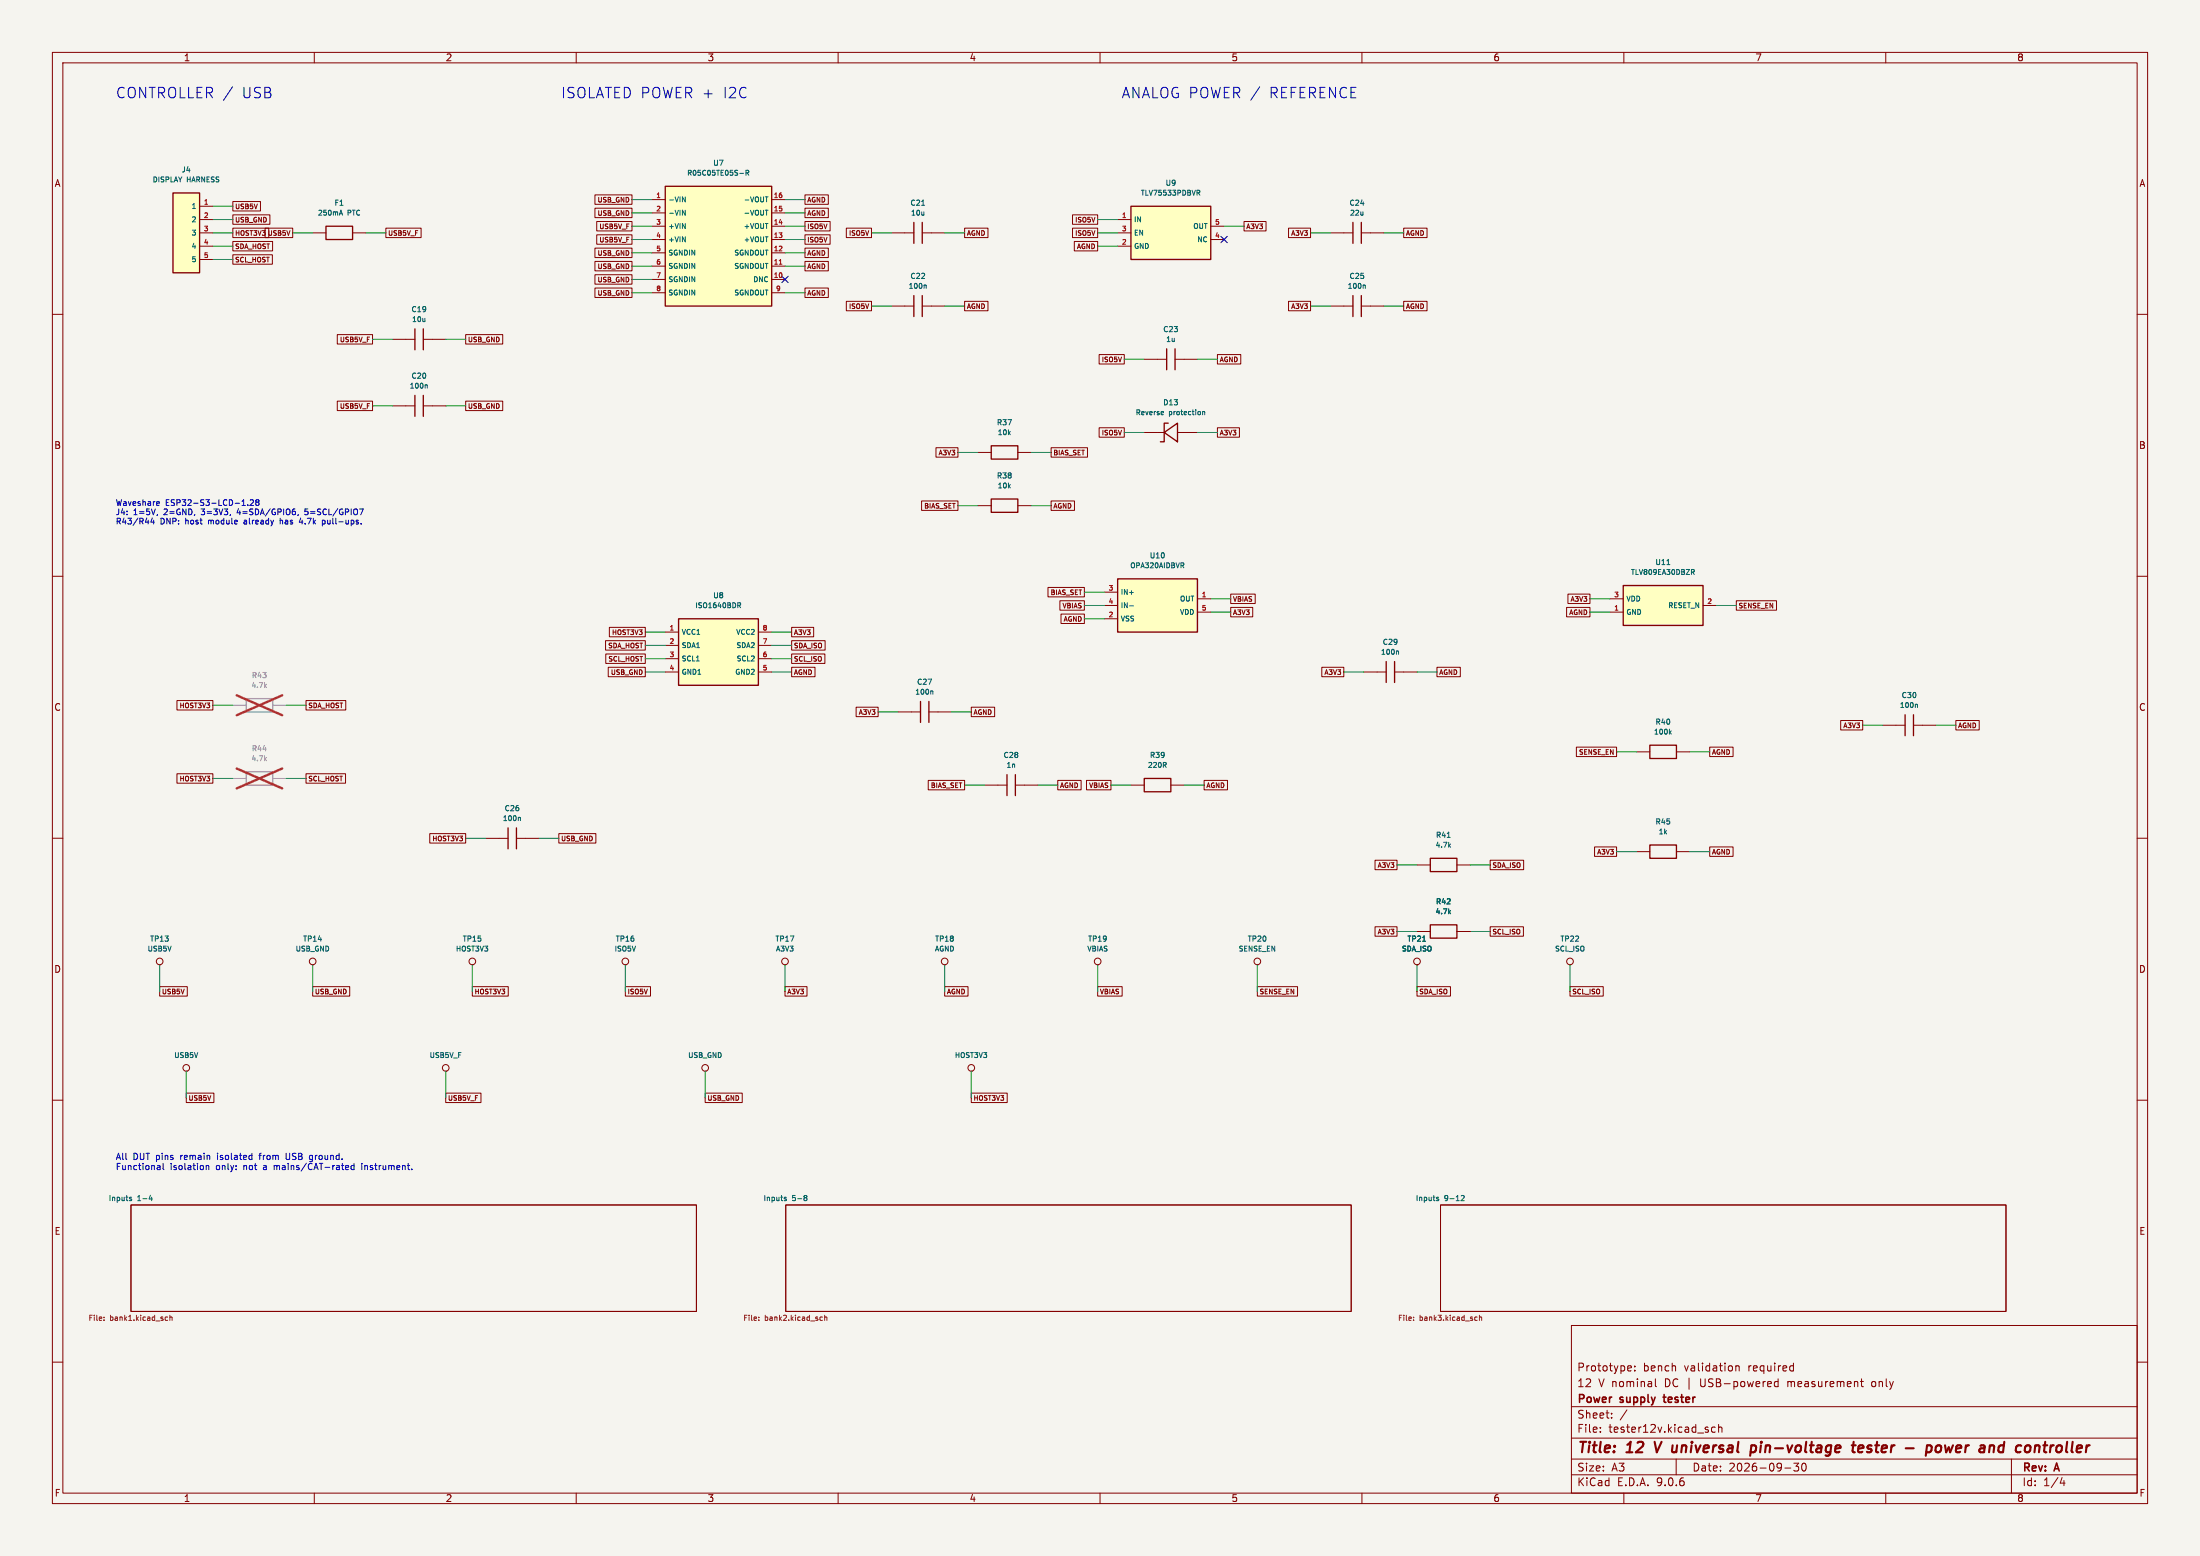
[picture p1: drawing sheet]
<svg xmlns="http://www.w3.org/2000/svg" width="420mm" height="297mm" viewBox="0 0 420 297" stroke-linecap="round" stroke-linejoin="round" font-family="sans-serif">
<path d="M0 0h420v297h-420z" fill="#f5f4ef" stroke="#f5f4ef" stroke-width=".19"/>
<g fill="none" stroke="#840000" stroke-width=".19">
<path d="M10 10h400v277h-400zM12 12h396v273h-396zM60 10v2M110 10v2M160 10v2M210 10v2M260 10v2M310 10v2M360 10v2M10 60h2M408 60h2M10 110h2"/>
<path d="M408 110h2M10 160h2M408 160h2M30.5 184.2h.1M59.7 184.2h.1M10 210h2M408 210h2M25 230h107.9v20.3h-107.9zM150 230h107.9v20.3h-107.9zM275 230h108v20.3h-108zM300 253h108v32h-108zM10 260h2"/>
<path d="M300 278.5h108M300 274.5h108M300 268.5h108M305.5 273.2v.2M305.5 272.5v.1M307.7 270.5v.2M307.7 269.8v.1M310.6 269.1l-1.3 1.9M310.9 260.7l.5 .1v.2l-.7 .2M311.4 261.6l-.5 .1M312.1 261.5v.2M312.1 260.8v.1"/>
<path d="M316 263.2v1.3l.2 .2M320 278.5v3M326.1 273v.3M327.4 272.5l-.4-.1-.3 .3 .2 .6h.5M328.1 272.5l.2-.1 .4 .1v.9M328.1 271.9v1.5M331.4 260.8l.2-.1 .3 .1 .1 .9M331.4 260.7v1M339.4 263.2v1.5M339.4 263.8l-.4-.1-.3 .3 .2 .6h.5M341.9 260.7l.5 .1M342.4 261.6l-.5 .1"/>
<path d="M342.4 260.2v1.5M343.4 279.3l-.5 .6 .4 .1v.6l-.2 .2-.7-.2M344.1 279.4a.81 .81 0 0 0 .3 1.4l.3-.2 .1-.4-.1-.8M355.2 263.7h.5M355.4 263.2v1.3l.3 .2M357.4 263.8v.7M384 278.5v6.5M408 260h2M60 285v2M110 285v2M160 285v2M210 285v2"/>
<path d="M260 285v2M300 281.5h108M310 285v2M340.7 280.2h1.2M360 285v2M393.7 282l-.4 1.1h.9M394 282.6v1"/>
<circle cx="30.5" cy="183.5" r=".63"/>
<circle cx="59.7" cy="183.5" r=".63"/>
</g>
<g fill="none" stroke="#840000" stroke-width=".4">
<path d="M315.9 275.2l.4 2M334.3 276h.8l.2 .3-.1 .5a.66 .66 0 0 1-1 .3M334.4 275.9l-.3 2M353.5 275.9h.8M353.9 275.2l-.2 1.7v.2l.4 .1M354.8 276.5l.9-.2v-.3h-.8l-.2 .9 .3 .3 .5-.1M367.9 276h.7M367.9 275.9l-.3 2M369.8 276a.5 .5 0 0 1 .8 .3l-.1 .5a.62 .62 0 0 1-.7 .4M371.3 275.9l.2 1.3 .5-.9M382 275.9l.5 .1M382.4 277.1l-.6 .1"/>
<path d="M382.6 275.2l-.2 2M390.1 275.9h.7M390.4 275.2l-.2 1.7 .1 .2 .4 .1"/>
</g>
<path d="M317.5 266.7h.5" fill="none" stroke="#840000" stroke-width=".3"/>
<path d="M24.9 228.9l.2 .1-.3 .2M24.9 228.5l.2 .1M28.7 228.1l-.2 .8h.6M29 228.5v.7M149.9 228.9l.2 .1-.3 .2M149.9 228.5l.2 .1M153.7 228.2l.3 .2-.1 .2M153.7 228.6h.2M153.9 228.6l.1 .4-.3 .2M274.4 228.9l.3 .1-.4 .2M274.4 228.5l.2 .1M279 228.3l.3-.1 .2 .3-.6 .7h.6" fill="none" stroke="#006464" stroke-width=".19"/>
<g fill="none" stroke="#725600" stroke-width=".19">
<path d="M19.9 251.9v.1M19.9 251.4v.1M31.7 251.4h.3M32 252h-.3M32.4 251.5l.4-.1 .1 .6M32.4 251v1M144.9 251.9v.1M144.9 251.4v.1M156.7 251.4h.3M157 252h-.3M157.4 251.5l.4-.1 .1 .6M157.4 251v1"/>
<path d="M269.9 251.9v.1M269.9 251.4v.1M281.7 251.4h.3M282 252h-.3M282.4 251.5l.4-.1 .1 .6M282.4 251v1"/>
</g>
<path d="M33 36.8h5.1v15.3h-5.1z" fill="#ffffc2"/>
<path d="M33 36.8h5.1v15.3h-5.1z" fill="none" stroke="#840000" stroke-width=".25"/>
<g fill="none" stroke="#840000" stroke-width=".19">
<path d="M38.1 39.4h2.5M38.1 41.9h2.5M38.1 44.5h2.5M38.1 47h2.5M38.1 49.5h2.5M240 184.2h.1"/>
<circle cx="240" cy="183.5" r=".63"/>
</g>
<path d="M213.4 110.5h15.2v10.2h-15.2z" fill="#ffffc2"/>
<path d="M79.2 62.8v4M79.2 75.5v4M80.8 62.8v4M80.8 75.5v4M213.4 110.5h15.2v10.2h-15.2zM175.7 133.9v4M177.3 133.9v4M264.6 126.3v4M266.2 126.3v4M192.2 147.9v4M193.8 147.9v4M273 176.5h5.1v2.6h-5.1z" fill="none" stroke="#840000" stroke-width=".25"/>
<g fill="none" stroke="#840000" stroke-width=".19">
<path d="M74.9 77.5h4.3M74.9 64.8h4.3M80.8 77.5h4.3M80.8 64.8h4.3M210.8 113h2.6M210.8 115.6h2.6M210.8 118.1h2.6M228.6 114.3h2.5M228.6 116.8h2.5M171.4 135.9h4.3M177.3 135.9h4.3M260.3 128.3h4.3"/>
<path d="M266.2 128.3h4.3M188 149.9h4.2M193.8 149.9h4.3M270.5 177.8h2.5M278.1 177.8h2.6M180.3 184.2h.1M209.5 184.2h.1M299.7 184.2h.1M185.4 204.5h.1"/>
<circle cx="180.3" cy="183.5" r=".63"/>
<circle cx="209.5" cy="183.5" r=".63"/>
<circle cx="299.7" cy="183.5" r=".63"/>
<circle cx="185.4" cy="203.8" r=".63"/>
</g>
<path d="M81.3 73.5l.3 .1v.5M215.6 115.6h.8M225.7 107.9l.3 .5M226 107.5v.3M177.8 131.9l.3 .1v.5M266.7 124.3l.3 .1v.5M276.7 174.1l.2 .3M276.9 173.8l-.3 .4" fill="none" stroke="#006464" stroke-width=".19"/>
<path d="M47 133.4h5.1v2.5h-5.1zM47 147.3h5.1v2.6h-5.1z" fill="none" stroke="#9c9b98" stroke-width=".25"/>
<path d="M44.4 134.6h2.6M52.1 134.6h2.5M44.4 148.6h2.6M52.1 148.6h2.5" fill="none" stroke="#9c9b98" stroke-width=".19"/>
<path d="M50.6 130.9l.3 .3M50.9 130.6l-.4 .4M50.6 144.8l.3 .4M50.9 144.6l-.4 .3" fill="none" stroke="#939391" stroke-width=".19"/>
<path d="M45.2 132.7l8.7 3.8M53.9 132.7l-8.7 3.8M45.2 146.7l8.7 3.8M53.9 146.7l-8.7 3.8" fill="none" stroke="#e12e31" stroke-width=".46"/>
<path d="M309.9 111.8h15.2v7.6h-15.2z" fill="#ffffc2"/>
<path d="M62.2 43.2h5.1v2.5h-5.1zM309.9 111.8h15.2v7.6h-15.2zM315 142.2h5v2.6h-5zM315 161.3h5v2.5h-5z" fill="none" stroke="#840000" stroke-width=".25"/>
<g fill="none" stroke="#840000" stroke-width=".19">
<path d="M59.7 44.5h2.5M67.3 44.5h2.5M307.3 114.3h2.6M307.3 116.8h2.6M325.1 115.6h2.6M312.4 143.5h2.6M320 143.5h2.6M312.4 162.6h2.6M320 162.6h2.6M270.5 184.2h.1"/>
<circle cx="270.5" cy="183.5" r=".63"/>
</g>
<path d="M64.9 40.8h.4M65.1 40.1l.3 1M318.2 107.8h.6M322.9 108.7h.4l.1 .2v.3h-.5M323.1 109.2l.3 .5M318.8 139.8l.3 .3M319.1 139.5l-.4 .4M271.6 179.7h.6" fill="none" stroke="#006464" stroke-width=".19"/>
<path d="M129.5 118.1h15.3v12.7h-15.3z" fill="#ffffc2"/>
<path d="M189.2 95.3h5.1v2.5h-5.1zM129.5 118.1h15.3v12.7h-15.3zM363.7 136.4v4M365.3 136.4v4M97 158v4M98.6 158v4" fill="none" stroke="#840000" stroke-width=".25"/>
<g fill="none" stroke="#840000" stroke-width=".19">
<path d="M186.7 96.5h2.5M194.3 96.5h2.5M127 120.7h2.5M127 123.2h2.5M127 125.7h2.5M127 128.3h2.5M144.8 120.7h2.5M144.8 123.2h2.5M144.8 125.7h2.5M144.8 128.3h2.5M359.4 138.4h4.3M365.3 138.4h4.3"/>
<path d="M92.7 160h4.3M98.6 160h4.3"/>
</g>
<path d="M140.8 115.1h.4l.2 .1-.1 .3h-.5M141.1 115.5l.3 .5M365.8 134.4l.3 .2v.5M99.1 156l.3 .1v.5" fill="none" stroke="#006464" stroke-width=".19"/>
<path d="M215.9 39.4h15.2v10.1h-15.2z" fill="#ffffc2"/>
<path d="M215.9 39.4h15.2v10.1h-15.2zM174.5 56.4v4M176.1 56.4v4M189.2 85.1h5.1v2.5h-5.1z" fill="none" stroke="#840000" stroke-width=".25"/>
<g fill="none" stroke="#840000" stroke-width=".19">
<path d="M170.2 58.4h4.3M176.1 58.4h4.2M213.4 41.9h2.5M213.4 44.5h2.5M213.4 47h2.5M231.1 43.2h2.6M231.1 45.7h2.6M233.3 45.3l.8 .8M234.1 45.3l-.8 .8M186.7 86.4h2.5M194.3 86.4h2.5M85.1 204.5h.1"/>
<circle cx="85.1" cy="203.8" r=".63"/>
</g>
<path d="M228.5 36.3h.4l.2 .2-.1 .3h-.5M228.7 36.8l.4 .5M176.5 54.4l.3 .1v.5" fill="none" stroke="#006464" stroke-width=".19"/>
<path d="M127 35.6h20.3v22.8h-20.3z" fill="#ffffc2"/>
<g fill="none" stroke="#840000" stroke-width=".25">
<path d="M127 35.6h20.3v22.8h-20.3zM174.5 42.5v3.9M176.1 42.5v3.9M258.3 42.5v3.9M258.3 56.4v4M259.9 42.5v3.9M259.9 56.4v4M222.7 66.6v4M224.3 66.6v4M222.2 82.6l2.6-1.8v3.5zM223 80.8h-.8v3.5h-.7M218.4 148.6h5.1v2.5h-5.1z"/>
<path d="M273 163.8h5.1v2.6h-5.1z"/>
</g>
<g fill="none" stroke="#840000" stroke-width=".19">
<path d="M44.4 38.5h5.3v1.8h-5.3zM113.6 37.2h7v1.8h-7zM113.6 39.7h7v1.8h-7zM124.5 38.1h2.5M147.3 38.1h2.6M153.7 39.7h4.4v1.8h-4.4zM153.7 37.2h4.4v1.8h-4.4zM44.4 48.6h7.6v1.8h-7.6zM44.4 46.1h7.6v1.8h-7.6zM44.4 43.5h6.9v1.9h-6.9zM44.4 41h7.1v1.8h-7.1zM50.6 43.5h5.3v1.9h-5.3z"/>
<path d="M73.7 43.5h6.7v1.9h-6.7zM113.6 55h7v1.8h-7zM113.6 47.4h7v1.8h-7zM113.6 49.9h7v1.8h-7zM113.6 52.4h7v1.8h-7zM113.9 42.3h6.7v1.8h-6.7zM113.9 44.8h6.7v1.8h-6.7zM124.5 40.6h2.5M124.5 43.2h2.5M124.5 45.7h2.5M124.5 48.3h2.5M124.5 50.8h2.5"/>
<path d="M124.5 53.3h2.5M124.5 55.9h2.5M147.3 40.6h2.6M147.3 43.2h2.6M147.3 45.7h2.6M147.3 48.3h2.6M147.3 50.8h2.6M147.3 53.3h2.6M147.3 55.9h2.6M149.5 53l.7 .7M150.2 53l-.7 .7M153.7 42.3h4.8v1.8h-4.8z"/>
<path d="M153.7 44.8h4.8v1.8h-4.8zM153.7 47.4h4.4v1.8h-4.4zM153.7 49.9h4.4v1.8h-4.4zM153.7 55h4.4v1.8h-4.4zM161.6 57.5h4.8v1.8h-4.8zM161.6 43.5h4.8v1.9h-4.8zM170.2 44.5h4.3M176.1 44.5h4.2M184.1 57.5h4.5v1.8h-4.5zM184.1 43.5h4.5v1.9h-4.5zM204.7 43.5h4.8v1.9h-4.8zM204.7 41h4.8v1.8h-4.8z"/>
<path d="M205.1 46.1h4.4v1.8h-4.4zM237.5 42.3h4.2v1.8h-4.2zM246 57.5h4.2v1.8h-4.2zM246 43.5h4.2v1.9h-4.2zM254 44.5h4.3M254 58.4h4.3M259.9 44.5h4.3M259.9 58.4h4.3M268 43.5h4.4v1.9h-4.4zM268 57.5h4.4v1.8h-4.4zM64.4 63.9h6.7v1.8h-6.7zM64.4 76.6h6.7v1.8h-6.7z"/>
<path d="M88.9 63.9h7.1v1.8h-7.1zM88.9 76.6h7.1v1.8h-7.1zM209.8 67.7h4.8v1.8h-4.8zM218.4 68.6h4.3M224.3 68.6h4.3M232.4 67.7h4.5v1.8h-4.5zM175.9 95.6h7v1.8h-7zM178.7 85.5h4.2v1.8h-4.2zM200.7 85.5h6.9v1.8h-6.9zM200.7 95.6h4.4v1.8h-4.4zM209.8 81.6h4.8v1.9h-4.8zM218.4 82.6h3.8"/>
<path d="M224.8 82.6h3.8M232.4 81.6h4.2v1.9h-4.2zM116.3 119.7h6.9v1.9h-6.9zM151.1 119.7h4.2v1.9h-4.2zM200.1 112.1h6.9v1.8h-6.9zM202.3 114.7h4.7v1.8h-4.7zM202.6 117.2h4.4v1.8h-4.4zM234.9 115.9h4.3v1.8h-4.3zM234.9 113.4h4.7v1.8h-4.7zM299.1 115.9h4.4v1.8h-4.4zM299.3 113.4h4.2v1.8h-4.2zM331.5 114.7h7.6v1.8h-7.6z"/>
<path d="M33.8 133.7h6.8v1.8h-6.8zM58.4 133.7h7.6v1.8h-7.6zM115.6 122.3h7.6v1.8h-7.6zM115.6 124.8h7.6v1.8h-7.6zM116.1 127.4h7.1v1.8h-7.1zM151.1 122.3h6.4v1.8h-6.4zM151.1 124.8h6.4v1.8h-6.4zM151.1 127.4h4.5v1.8h-4.5zM163.4 135h4.2v1.8h-4.2zM185.4 135h4.5v1.8h-4.5zM252.3 127.4h4.2v1.8h-4.2zM274.3 127.4h4.5v1.8h-4.5z"/>
<path d="M351.4 137.5h4.2v1.8h-4.2zM373.4 137.5h4.4v1.8h-4.4zM33.8 147.7h6.8v1.8h-6.8zM58.4 147.7h7.6v1.8h-7.6zM82 159.1h6.9v1.8h-6.9zM106.7 159.1h7.1v1.8h-7.1zM177.2 149h6.9v1.8h-6.9zM201.9 149h4.5v1.8h-4.5zM207.4 149h4.7v1.8h-4.7zM215.9 149.9h2.5M223.5 149.9h2.6M229.9 149h4.4v1.8h-4.4z"/>
<path d="M300.9 142.6h7.7v1.8h-7.7zM326.4 142.6h4.4v1.8h-4.4zM262.5 164.2h4.2v1.8h-4.2zM262.5 176.9h4.2v1.8h-4.2zM270.5 165.1h2.5M270.5 177.8h2.5M278.1 165.1h2.6M278.1 177.8h2.6M284.5 164.2h6.4v1.8h-6.4zM284.5 176.9h6.3v1.8h-6.3zM304.4 161.7h4.2v1.8h-4.2zM326.4 161.7h4.4v1.8h-4.4z"/>
<path d="M30.5 188.3h5.3v1.8h-5.3zM59.7 188.3h7.1v1.8h-7.1zM90.2 184.2h.1M90.2 188.3h6.8v1.8h-6.8zM119.4 184.2h.1M119.4 188.3h4.8v1.8h-4.8zM149.9 184.2h.1M149.9 188.3h4.2v1.8h-4.2zM180.3 188.3h4.5v1.8h-4.5zM209.5 188.3h4.7v1.8h-4.7zM240 188.3h7.7v1.8h-7.7zM270.5 188.3h6.4v1.8h-6.4z"/>
<path d="M270.5 184.2h.1M299.7 188.3h6.4v1.8h-6.4zM35.6 204.5h.1M35.6 208.6h5.2v1.9h-5.2zM85.1 208.6h6.7v1.9h-6.7zM134.6 204.5h.1M134.6 208.6h7.1v1.9h-7.1zM185.4 208.6h6.9v1.9h-6.9z"/>
<circle cx="90.2" cy="183.5" r=".63"/>
<circle cx="119.4" cy="183.5" r=".63"/>
<circle cx="149.9" cy="183.5" r=".63"/>
<circle cx="35.6" cy="203.8" r=".63"/>
<circle cx="134.6" cy="203.8" r=".63"/>
</g>
<g fill="none" stroke="#006464" stroke-width=".19">
<path d="M130.3 37.6l.5 .9v-.9M141.2 33.1h.8M142.4 33h.5v-.4l-.5-.1v1M142.6 33l.4 .5M146.1 37.6h.5M176 39.2h.5M130.3 40.1l.5 1v-1M146.1 40.1h.5M260.4 54.4l.2 .1v.5M222 78.5l.1 .3-.4 .1M222.1 79.1l-.1 .1M229.6 78.5v.7"/>
<path d="M229.6 78.6h.3l.1 .6M222.3 146l.3 .5M222.6 145.6v.3M276.3 159.8h.6M271.6 179.7h.6M276.7 161.4l.2 .3M276.7 174.1l.2 .3M276.9 161.1l-.3 .4M276.9 173.8l-.3 .4"/>
</g>
<path d="M148.8 50.4h.5" fill="none" stroke="#a90000" stroke-width=".19"/>
<g fill="none" stroke="#009600" stroke-width=".19">
<path d="M40.6 39.4h3.8M120.6 38.1h3.9M149.9 38.1h3.8M40.6 47h3.8M40.6 44.5h3.8M40.6 41.9h3.8M40.6 49.5h3.8M55.9 44.5h3.8M69.8 44.5h3.9M120.6 40.6h3.9M120.6 43.2h3.9M120.6 55.9h3.9"/>
<path d="M120.6 53.3h3.9M120.6 50.8h3.9M120.6 48.3h3.9M120.6 45.7h3.9M149.9 40.6h3.8M149.9 43.2h3.8M149.9 55.9h3.8M149.9 50.8h3.8M149.9 48.3h3.8M149.9 45.7h3.8M166.4 58.4h3.8M166.4 44.5h3.8"/>
<path d="M180.3 58.4h3.8M180.3 44.5h3.8M209.5 47h3.9M209.5 44.5h3.9M209.5 41.9h3.9M233.7 43.2h3.8M250.2 58.4h3.8M250.2 44.5h3.8M264.2 58.4h3.8M264.2 44.5h3.8M71.1 77.5h3.8M71.1 64.8h3.8"/>
<path d="M85.1 77.5h3.8M85.1 64.8h3.8M214.6 68.6h3.8M228.6 68.6h3.8M182.9 86.4h3.8M182.9 96.5h3.8M196.8 86.4h3.9M196.8 96.5h3.9M214.6 82.6h3.8M228.6 82.6h3.8M207 113h3.8M207 118.1h3.8"/>
<path d="M207 115.6h3.8M231.1 116.8h3.8M231.1 114.3h3.8M303.5 116.8h3.8M303.5 114.3h3.8M327.7 115.6h3.8M40.6 134.6h3.8M54.6 134.6h3.8M123.2 128.3h3.8M123.2 125.7h3.8M123.2 123.2h3.8M123.2 120.7h3.8"/>
<path d="M147.3 128.3h3.8M147.3 125.7h3.8M147.3 123.2h3.8M147.3 120.7h3.8M167.6 135.9h3.8M181.6 135.9h3.8M256.5 128.3h3.8M270.5 128.3h3.8M355.6 138.4h3.8M369.6 138.4h3.8M40.6 148.6h3.8M54.6 148.6h3.8"/>
<path d="M184.1 149.9h3.9M198.1 149.9h3.8M212.1 149.9h3.8M226.1 149.9h3.8M308.6 143.5h3.8M322.6 143.5h3.8M88.9 160h3.8M102.9 160h3.8M266.7 177.8h3.8M266.7 165.1h3.8M280.7 177.8h3.8M280.7 165.1h3.8"/>
<path d="M308.6 162.6h3.8M322.6 162.6h3.8M30.5 184.2v5M59.7 184.2v5M90.2 184.2v5M119.4 184.2v5M149.9 184.2v5M180.3 184.2v5M209.5 184.2v5M240 184.2v5M270.5 184.2v5M299.7 184.2v5"/>
<path d="M35.6 204.5v5.1M85.1 204.5v5.1M134.6 204.5v5.1M185.4 204.5v5.1"/>
</g>
<path d="M149.3 52.7l1.2 1.2M150.5 52.7l-1.2 1.2M233.1 45.1l1.2 1.2M234.3 45.1l-1.2 1.2" fill="none" stroke="#000084" stroke-width=".19"/>
<g fill="none" stroke="#0000c2" stroke-width=".19">
<path d="M44.4 16.6l-1.7 2.5M240.5 16.6l-1.7 2.5M29.1 98.9l-.3 .8h.7M29.3 99.3v.7M30.1 95.7l.3 .1v.2l-.5 .1M30.1 98.2l-.1 .2M30.4 96.4l-.3 .1M45.5 97.1l-.2 .8h.6M46.2 96.5h.6M46.3 95.6l.2-.2v1.1M46.7 99.3h-.1M47 99.6l-.4 .2v.2h.4"/>
<path d="M47.3 96.4v.1M47.8 95.5l.4-.1 .2 .3-.7 .8h.7M49 95.9l-.2 .2 .2 .4 .4-.2-.2-.4M49 95.9l-.2-.3 .2-.2 .4 .2-.2 .3M49 95.9h.2M53.5 98.9v1.1M53.6 99.3l-.1 .1M53.8 99.3h.1M56.9 98.2l-.1 .2M57.4 98.9l-.3 .8h.7M57.7 99.3v.7M58.2 98.1l.4 .2"/>
<path d="M58.8 97.2h-.6v.5l.4-.1M61.6 99.3l.5 .2-.1 .4-.4 .1M30.5 222.5l.1 .8M30.6 223.2l-.4 .1M30.6 222.7l-.4 .1M31.1 222.1v1l.2 .2M39.4 222.5v.8M39.4 222.6l.4-.1 .1 .8M41.5 220.1v.1M41.5 220.5v.8M49.4 220.5h.5M49.8 220.1l-.2 .2v1"/>
<path d="M50.3 222.9v.3M52.3 222.5v.8M52.7 222.5l-.4 .1M54.6 220.1l.1 1.1 .5 .1M59.3 220.5l.3 .1M59.6 221.3h-.3M59.6 220.5v1l-.2 .2M66 223.2h.5M66.2 222.5h.3l.1 .2-.6 .2M67.6 222.5h-.4l-.2 .2 .1 .5h.5M67.6 222.1v1.2M69.1 222.1v.1"/>
<path d="M69.1 222.5v.8"/>
</g>
<g font-size="2.8" fill="#0000c2">
<text x="22" y="19">CONTROLLER /</text>
<text x="46.1" y="19">USB</text>
<text x="107" y="19">ISOLATED POWER +</text>
<text x="138" y="19">I2C</text>
<text x="214" y="19">ANALOG POWER /</text>
<text x="242.3" y="19">REFERENCE</text>
</g>
<g font-size="2.8" fill="#840000">
<text x="301" y="277.9">Title:</text>
<text x="310.6" y="277.9">12</text>
<text x="316.8" y="277.9">V universal</text>
<text x="336.7" y="277.9">pin-voltage</text>
<text x="356.9" y="277.9">tester</text>
<text x="367.8" y="277.9">-</text>
<text x="372.6" y="277.9">power</text>
<text x="383.6" y="277.9">and</text>
<text x="391.3" y="277.9">controller</text>
</g>
<g font-size="2.1" fill="#840000">
<text x="301" y="262">Prototype:</text>
<text x="313.6" y="262">bench</text>
<text x="321.6" y="262">validation</text>
<text x="333.9" y="262">required</text>
<text x="301" y="268.2">Power</text>
<text x="301" y="265">12</text>
<text x="305.1" y="265">V nominal</text>
<text x="309.4" y="268.2">supply</text>
<text x="318" y="265">DC |</text>
<text x="318.3" y="268.2">tester</text>
<text x="325" y="265">USB-powered</text>
<text x="341.8" y="265">measurement</text>
<text x="358" y="265">only</text>
<text x="301" y="273.7">File:</text>
<text x="301" y="271">Sheet:</text>
<text x="307.1" y="273.7">tester12v.kicad_sch</text>
<text x="301" y="281.1">Size:</text>
<text x="307.6" y="281.1">A3</text>
<text x="323" y="281.1">Date:</text>
<text x="330" y="281.1">2026-09-30</text>
<text x="386" y="281.3">Rev:</text>
<text x="392.4" y="281.3">A</text>
<text x="301" y="283.9">KiCad</text>
<text x="308.7" y="283.9">E.D.A.</text>
<text x="316.3" y="283.9">9.0.6</text>
<text x="386" y="283.9">Id:</text>
<text x="390.1" y="283.9">1/4</text>
</g>
<g font-size="1.8" fill="#840000">
<text x="35" y="11.9">1</text>
<text x="85" y="11.9">2</text>
<text x="135" y="11.9">3</text>
<text x="185" y="11.9">4</text>
<text x="235" y="11.9">5</text>
<text x="285" y="11.9">6</text>
<text x="335" y="11.9">7</text>
<text x="385" y="11.9">8</text>
<text x="10.3" y="35.9">A</text>
<text x="408.3" y="35.9">A</text>
<text x="10.3" y="85.9">B</text>
<text x="408.2" y="85.9">B</text>
<text x="10.3" y="135.9">C</text>
<text x="408.2" y="135.9">C</text>
<text x="10.3" y="185.9">D</text>
<text x="408.2" y="185.9">D</text>
<text x="10.3" y="235.9">E</text>
<text x="408.3" y="235.9">E</text>
<text x="10.3" y="285.9">F</text>
<text x="35" y="286.9">1</text>
<text x="85" y="286.9">2</text>
<text x="135" y="286.9">3</text>
<text x="185" y="286.9">4</text>
<text x="235" y="286.9">5</text>
<text x="285" y="286.9">6</text>
<text x="335" y="286.9">7</text>
<text x="385" y="286.9">8</text>
<text x="408.3" y="285.9">F</text>
</g>
<g font-size="1.7" fill="#0000c2">
<text x="22" y="221.6">All</text>
<text x="25.4" y="221.6">DUT pins</text>
<text x="34.8" y="221.6">remain</text>
<text x="42" y="221.6">isolated</text>
<text x="50.3" y="221.6">from</text>
<text x="55.5" y="221.6">USB</text>
<text x="60.3" y="221.6">ground.</text>
<text x="22" y="223.5">Functional</text>
<text x="32.5" y="223.5">isolation</text>
<text x="41.4" y="223.5">only:</text>
<text x="46.8" y="223.5">not</text>
<text x="50.8" y="223.5">a</text>
<text x="53" y="223.5">mains/CAT-rated</text>
<text x="70" y="223.5">instrument.</text>
</g>
<g font-size="1.5" fill="#0000c2">
<text x="22" y="96.8">Waveshare</text>
<text x="22" y="98.5">J4:</text>
<text x="22" y="100.3">R43/R44</text>
<text x="25.5" y="98.5">1=5V,</text>
<text x="30.6" y="100.3">DNP:</text>
<text x="31.5" y="98.5">2=GND,</text>
<text x="31.6" y="96.8">ESP32-S3-LCD-1.28</text>
<text x="35.6" y="100.3">host</text>
<text x="38.8" y="98.5">3=3V3,</text>
<text x="40.2" y="100.3">module</text>
<text x="45.9" y="98.5">4=SDA/GPIO6,</text>
<text x="47.2" y="100.3">already</text>
<text x="54.3" y="100.3">has</text>
<text x="58.3" y="100.3">4.7k</text>
<text x="59.1" y="98.5">5=SCL/GPIO7</text>
<text x="62.8" y="100.3">pull-ups.</text>
</g>
<g font-size="1.4" fill="#006464">
<text x="34.6" y="33.1">J4</text>
<text x="136" y="31.8">U7</text>
<text x="222.4" y="35.7">U9</text>
<text x="63.7" y="39.5">F1</text>
<text x="173.7" y="39.5">C21</text>
<text x="257.5" y="39.5">C24</text>
<text x="173.7" y="53.4">C22</text>
<text x="257.5" y="53.4">C25</text>
<text x="78.4" y="59.8">C19</text>
<text x="221.9" y="63.6">C23</text>
<text x="78.4" y="72.5">C20</text>
<text x="221.9" y="77.6">D13</text>
<text x="190.2" y="81.4">R37</text>
<text x="190.2" y="91.5">R38</text>
<text x="219.4" y="106.8">U10</text>
<text x="315.9" y="108">U11</text>
<text x="136" y="114.4">U8</text>
<text x="263.8" y="123.3">C29</text>
<text x="174.9" y="130.9">C27</text>
<text x="362.9" y="133.4">C30</text>
<text x="315.9" y="138.5">R40</text>
<text x="191.5" y="144.9">C28</text>
<text x="219.4" y="144.9">R39</text>
<text x="96.2" y="155">C26</text>
<text x="274" y="160.1">R41</text>
<text x="315.9" y="157.6">R45</text>
<text x="274" y="172.8">R42</text>
<text x="28.5" y="179.9">TP13</text>
<text x="57.7" y="179.9">TP14</text>
<text x="88.2" y="179.9">TP15</text>
<text x="117.4" y="179.9">TP16</text>
<text x="147.9" y="179.9">TP17</text>
<text x="178.4" y="179.9">TP18</text>
<text x="207.6" y="179.9">TP19</text>
<text x="238.1" y="179.9">TP20</text>
<text x="268.5" y="179.9">TP21</text>
<text x="297.8" y="179.9">TP22</text>
<text x="20.6" y="229.5">Inputs</text>
<text x="26.2" y="229.5">1-4</text>
<text x="145.6" y="229.5">Inputs</text>
<text x="151.2" y="229.5">5-8</text>
<text x="270.2" y="229.5">Inputs</text>
<text x="275.7" y="229.5">9-12</text>
</g>
<g font-size="1.4" fill="#939391">
<text x="47.9" y="129.6">R43</text>
<text x="47.9" y="143.6">R44</text>
</g>
<g font-size="1.4" fill="#725600">
<text x="16.8" y="252.3">File:</text>
<text x="21" y="252.3">bank1.kicad_sch</text>
<text x="141.8" y="252.3">File:</text>
<text x="146" y="252.3">bank2.kicad_sch</text>
<text x="266.8" y="252.3">File:</text>
<text x="271" y="252.3">bank3.kicad_sch</text>
</g>
<g font-size="1.3" fill="#006464">
<text x="29" y="35">DISPLAY</text>
<text x="35.7" y="35">HARNESS</text>
<text x="131.1" y="33.7">R05C05TE05S-R</text>
<text x="36.4" y="40.1">1</text>
<text x="60.6" y="41.3">250mA</text>
<text x="66.4" y="41.3">PTC</text>
<text x="127.5" y="38.8">-VIN</text>
<text x="127.5" y="41.3">-VIN</text>
<text x="141.8" y="38.8">-VOUT</text>
<text x="141.8" y="41.3">-VOUT</text>
<text x="173.8" y="41.3">10u</text>
<text x="217.7" y="37.5">TLV75533PDBVR</text>
<text x="257.6" y="41.3">22u</text>
<text x="36.4" y="42.6">2</text>
<text x="36.4" y="45.2">3</text>
<text x="36.4" y="47.7">4</text>
<text x="127.5" y="43.9">+VIN</text>
<text x="127.5" y="46.4">+VIN</text>
<text x="141.8" y="43.9">+VOUT</text>
<text x="141.8" y="46.4">+VOUT</text>
<text x="216.4" y="42.6">IN</text>
<text x="216.4" y="45.2">EN</text>
<text x="216.4" y="47.7">GND</text>
<text x="227.7" y="43.9">OUT</text>
<text x="228.4" y="46.4">NC</text>
<text x="36.4" y="50.2">5</text>
<text x="127.5" y="49">SGNDIN</text>
<text x="127.5" y="51.5">SGNDIN</text>
<text x="140" y="49">SGNDOUT</text>
<text x="140" y="51.5">SGNDOUT</text>
<text x="127.5" y="54">SGNDIN</text>
<text x="127.5" y="56.6">SGNDIN</text>
<text x="140" y="56.6">SGNDOUT</text>
<text x="143.6" y="54">DNC</text>
<text x="173.3" y="55.3">100n</text>
<text x="257.2" y="55.3">100n</text>
<text x="78.5" y="61.7">10u</text>
<text x="222.5" y="65.5">1u</text>
<text x="78.1" y="74.4">100n</text>
<text x="190.3" y="83.3">10k</text>
<text x="216.7" y="79.4">Reverse</text>
<text x="223.2" y="79.4">protection</text>
<text x="190.3" y="93.4">10k</text>
<text x="213.9" y="113.7">IN+</text>
<text x="215.6" y="108.7">OPA320AIDBVR</text>
<text x="311.2" y="109.9">TLV809EA30DBZR</text>
<text x="132.6" y="116.3">ISO1640BDR</text>
<text x="213.9" y="116.3">IN-</text>
<text x="213.9" y="118.8">VSS</text>
<text x="225.1" y="117.5">VDD</text>
<text x="225.1" y="115">OUT</text>
<text x="310.4" y="115">VDD</text>
<text x="310.4" y="117.5">GND</text>
<text x="318.3" y="116.3">RESET_N</text>
<text x="130" y="121.4">VCC1</text>
<text x="130" y="123.9">SDA1</text>
<text x="140.4" y="121.4">VCC2</text>
<text x="140.4" y="123.9">SDA2</text>
<text x="263.5" y="125.2">100n</text>
<text x="130" y="126.4">SCL1</text>
<text x="130" y="129">GND1</text>
<text x="140.2" y="129">GND2</text>
<text x="140.5" y="126.4">SCL2</text>
<text x="174.6" y="132.8">100n</text>
<text x="362.6" y="135.3">100n</text>
<text x="315.6" y="140.4">100k</text>
<text x="192" y="146.8">1n</text>
<text x="219" y="146.8">220R</text>
<text x="95.9" y="156.9">100n</text>
<text x="273.9" y="162">4.7k</text>
<text x="316.5" y="159.5">1k</text>
<text x="273.9" y="174.7">4.7k</text>
<text x="28.1" y="181.8">USB5V</text>
<text x="56.3" y="181.8">USB_GND</text>
<text x="86.9" y="181.8">HOST3V3</text>
<text x="117.2" y="181.8">ISO5V</text>
<text x="148" y="181.8">A3V3</text>
<text x="178.4" y="181.8">AGND</text>
<text x="207.4" y="181.8">VBIAS</text>
<text x="236.3" y="181.8">SENSE_EN</text>
<text x="267.5" y="181.8">SDA_ISO</text>
<text x="296.7" y="181.8">SCL_ISO</text>
<text x="33.1" y="202.1">USB5V</text>
<text x="81.9" y="202.1">USB5V_F</text>
<text x="131.3" y="202.1">USB_GND</text>
<text x="182.2" y="202.1">HOST3V3</text>
</g>
<g font-size="1.3" fill="#a90000">
<text x="38.8" y="39.1">1</text>
<text x="38.8" y="41.7">2</text>
<text x="125.2" y="37.8">1</text>
<text x="125.2" y="40.4">2</text>
<text x="147.6" y="37.8">16</text>
<text x="147.6" y="40.4">15</text>
<text x="214.1" y="41.7">1</text>
<text x="38.8" y="44.2">3</text>
<text x="38.8" y="46.7">4</text>
<text x="125.2" y="42.9">3</text>
<text x="125.2" y="45.5">4</text>
<text x="147.6" y="42.9">14</text>
<text x="147.6" y="45.5">13</text>
<text x="214.1" y="44.2">3</text>
<text x="214.1" y="46.7">2</text>
<text x="231.8" y="42.9">5</text>
<text x="231.8" y="45.5">4</text>
<text x="38.8" y="49.3">5</text>
<text x="125.2" y="48">5</text>
<text x="125.2" y="50.5">6</text>
<text x="125.2" y="53.1">7</text>
<text x="147.6" y="48">12</text>
<text x="147.6" y="50.5">11</text>
<text x="147.6" y="53.1">10</text>
<text x="125.2" y="55.6">8</text>
<text x="148" y="55.6">9</text>
<text x="211.5" y="112.8">3</text>
<text x="211.5" y="115.3">4</text>
<text x="211.5" y="117.9">2</text>
<text x="229.3" y="114">1</text>
<text x="229.3" y="116.6">5</text>
<text x="308" y="114">3</text>
<text x="308" y="116.6">1</text>
<text x="325.8" y="115.3">2</text>
<text x="127.7" y="120.4">1</text>
<text x="127.7" y="122.9">2</text>
<text x="127.7" y="125.5">3</text>
<text x="145.5" y="120.4">8</text>
<text x="145.5" y="122.9">7</text>
<text x="145.5" y="125.5">6</text>
<text x="127.7" y="128">4</text>
<text x="145.5" y="128">5</text>
</g>
<g font-size="1.3" fill="#840000">
<text x="44.8" y="40.1">USB5V</text>
<text x="113.9" y="38.8">USB_GND</text>
<text x="113.9" y="41.4">USB_GND</text>
<text x="154" y="41.4">AGND</text>
<text x="154" y="38.8">AGND</text>
<text x="44.8" y="47.7">SDA_HOST</text>
<text x="44.8" y="45.2">HOST3V3 USB5V</text>
<text x="44.8" y="42.7">USB_GND</text>
<text x="74" y="45.2">USB5V_F</text>
<text x="114.2" y="43.9">USB5V_F</text>
<text x="114.2" y="46.5">USB5V_F</text>
<text x="154" y="43.9">ISO5V</text>
<text x="154" y="46.5">ISO5V</text>
<text x="161.9" y="45.2">ISO5V</text>
<text x="184.5" y="45.2">AGND</text>
<text x="205.1" y="45.2">ISO5V</text>
<text x="205.1" y="42.7">ISO5V</text>
<text x="205.4" y="47.7">AGND</text>
<text x="237.8" y="43.9">A3V3</text>
<text x="246.3" y="45.2">A3V3</text>
<text x="268.3" y="45.2">AGND</text>
<text x="44.8" y="50.3">SCL_HOST</text>
<text x="113.9" y="49">USB_GND</text>
<text x="113.9" y="51.5">USB_GND</text>
<text x="154" y="49">AGND</text>
<text x="154" y="51.5">AGND</text>
<text x="113.9" y="56.6">USB_GND</text>
<text x="113.9" y="54.1">USB_GND</text>
<text x="154" y="56.6">AGND</text>
<text x="161.9" y="59.2">ISO5V</text>
<text x="184.5" y="59.2">AGND</text>
<text x="246.3" y="59.2">A3V3</text>
<text x="268.3" y="59.2">AGND</text>
<text x="64.7" y="65.5">USB5V_F</text>
<text x="89.2" y="65.5">USB_GND</text>
<text x="210.2" y="69.3">ISO5V</text>
<text x="232.7" y="69.3">AGND</text>
<text x="64.7" y="78.2">USB5V_F</text>
<text x="89.2" y="78.2">USB_GND</text>
<text x="210.2" y="83.3">ISO5V</text>
<text x="232.7" y="83.3">A3V3</text>
<text x="179" y="87.1">A3V3</text>
<text x="201" y="87.1">BIAS_SET</text>
<text x="176.3" y="97.3">BIAS_SET</text>
<text x="201" y="97.3">AGND</text>
<text x="200.4" y="113.8">BIAS_SET</text>
<text x="202.7" y="116.3">VBIAS</text>
<text x="202.9" y="118.9">AGND</text>
<text x="235.3" y="117.6">A3V3</text>
<text x="235.3" y="115">VBIAS</text>
<text x="299.4" y="117.6">AGND</text>
<text x="299.7" y="115">A3V3</text>
<text x="331.8" y="116.3">SENSE_EN</text>
<text x="115.9" y="123.9">SDA_HOST</text>
<text x="116.7" y="121.4">HOST3V3</text>
<text x="151.5" y="121.4">A3V3</text>
<text x="151.5" y="123.9">SDA_ISO</text>
<text x="116" y="126.5">SCL_HOST</text>
<text x="116.4" y="129">USB_GND</text>
<text x="151.5" y="126.5">SCL_ISO</text>
<text x="151.5" y="129">AGND</text>
<text x="252.7" y="129">A3V3</text>
<text x="274.7" y="129">AGND</text>
<text x="34.1" y="135.4">HOST3V3</text>
<text x="58.8" y="135.4">SDA_HOST</text>
<text x="163.8" y="136.6">A3V3</text>
<text x="185.8" y="136.6">AGND</text>
<text x="351.7" y="139.2">A3V3</text>
<text x="373.7" y="139.2">AGND</text>
<text x="34.1" y="149.3">HOST3V3</text>
<text x="58.8" y="149.3">SCL_HOST</text>
<text x="301.3" y="144.3">SENSE_EN</text>
<text x="326.7" y="144.3">AGND</text>
<text x="177.5" y="150.6">BIAS_SET</text>
<text x="202.3" y="150.6">AGND</text>
<text x="207.7" y="150.6">VBIAS</text>
<text x="230.2" y="150.6">AGND</text>
<text x="82.4" y="160.8">HOST3V3</text>
<text x="107" y="160.8">USB_GND</text>
<text x="262.8" y="165.8">A3V3</text>
<text x="284.8" y="165.8">SDA_ISO</text>
<text x="304.7" y="163.3">A3V3</text>
<text x="326.7" y="163.3">AGND</text>
<text x="262.8" y="178.5">A3V3</text>
<text x="284.8" y="178.5">SCL_ISO</text>
<text x="30.8" y="190">USB5V</text>
<text x="60" y="190">USB_GND</text>
<text x="90.5" y="190">HOST3V3</text>
<text x="119.7" y="190">ISO5V</text>
<text x="150.2" y="190">A3V3</text>
<text x="180.7" y="190">AGND</text>
<text x="209.9" y="190">VBIAS</text>
<text x="240.4" y="190">SENSE_EN</text>
<text x="270.8" y="190">SDA_ISO</text>
<text x="300.1" y="190">SCL_ISO</text>
<text x="35.9" y="210.3">USB5V</text>
<text x="85.4" y="210.3">USB5V_F</text>
<text x="135" y="210.3">USB_GND</text>
<text x="185.8" y="210.3">HOST3V3</text>
</g>
<g font-size="1.3" fill="#939391">
<text x="47.9" y="131.5">4.7k</text>
<text x="47.9" y="145.5">4.7k</text>
</g>
</svg>
